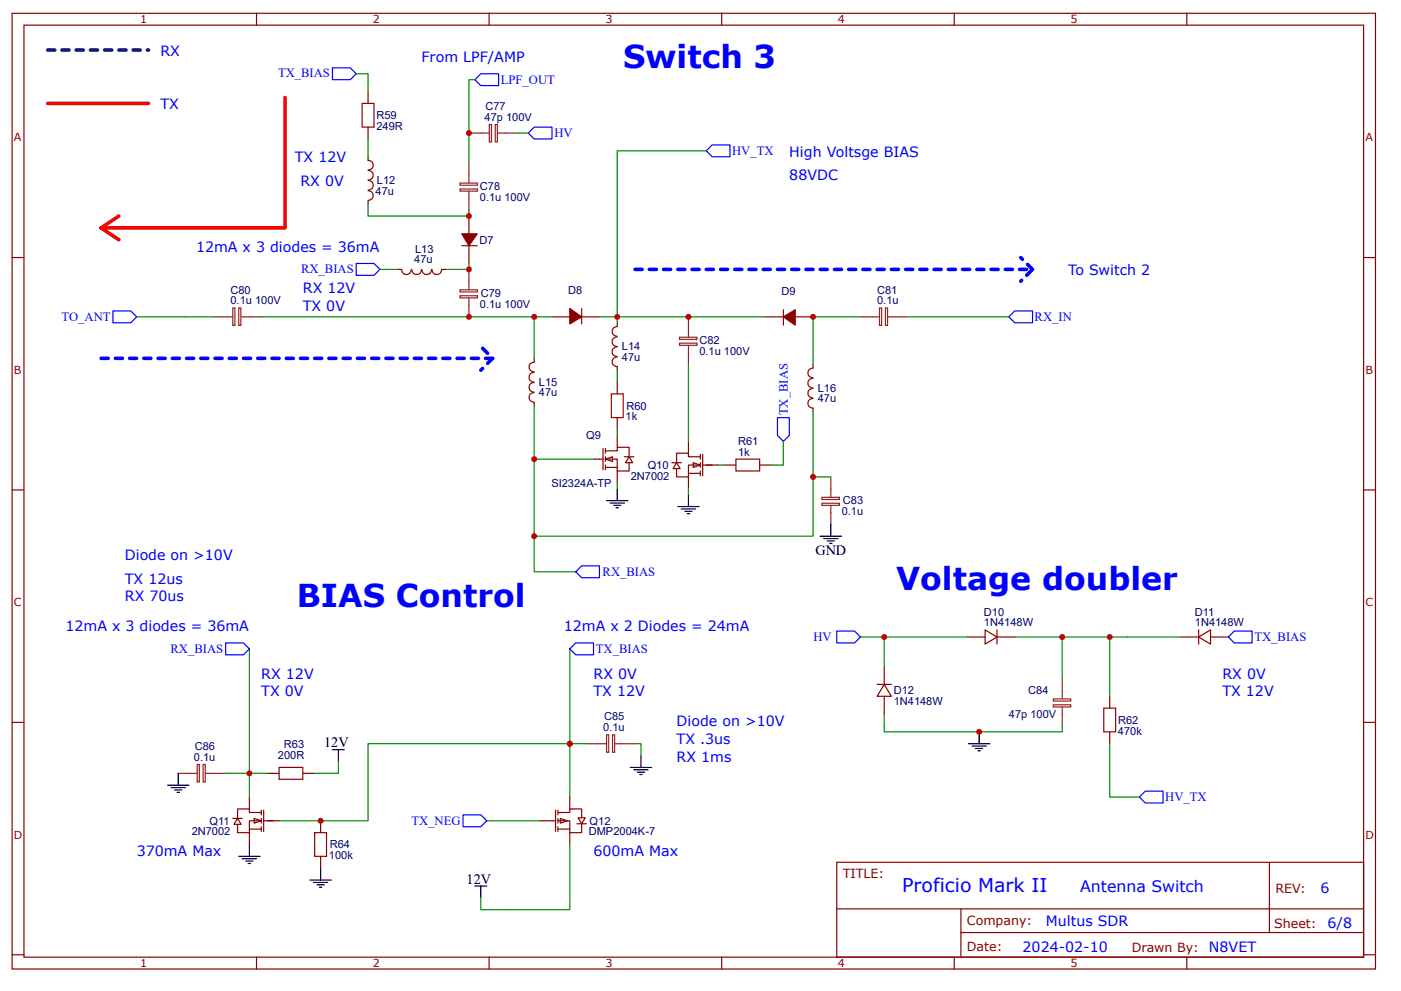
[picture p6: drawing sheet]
<svg xmlns="http://www.w3.org/2000/svg" width="297mm" height="210mm" viewBox="0 0 297 210" stroke-linecap="round" stroke-linejoin="round" font-family="sans-serif">
<g fill="none" stroke="#800" stroke-width=".25">
<path d="M2.6 2.8h289v202.8h-289zM5.1 5.3h284v197.8h-284zM54.4 2.8v2.5M103.7 2.8v2.5M153 2.8v2.5M202.3 2.8v2.5M251.6 2.8v2.5M2.6 54.6h2.5M289.1 54.6h2.5M2.6 104h2.5M289.1 104h2.5M2.6 153.3h2.5"/>
<path d="M289.1 153.3h2.5M56.7 164.1h2.5M64.2 164.1h2.5M68 174.1v2.6M114.5 174.1h3.3M117.8 171.9v4.5M118.3 172.4h2.5v-.8h2.5v2M118.3 174.1h2.5v2.6h2.5v-1.8M118.3 175.9h2.5M118.3 171.9v1M118.3 173.6v1M118.3 175.4v1"/>
<path d="M118.8 173.6l1.5 .5-1.5 .5zM120.8 169.1v2.5M120.8 176.7v2.5M68 181.7v2.5M177.4 182.9h111.7v20.2h-111.7zM177.4 192.8h111.6M203.7 197.9h85.3M203.7 192.8v10.1M269.1 183v14.9M2.6 202.6h2.5M54.4 203.1v2.5M103.7 203.1v2.5"/>
<path d="M153 203.1v2.5M202.3 203.1v2.5M251.6 203.1v2.5M289.1 202.6h2.5"/>
</g>
<path d="M10.1 10.6h21.4" fill="none" stroke="#009" stroke-width=".75" stroke-dasharray="1.5 1.5"/>
<path d="M10.1 21.9h21.4" fill="none" stroke="#f00" stroke-width=".75"/>
<path d="M59.2 162.8h5v2.5h-5zM66.7 176.7h2.5v5h-2.5z" fill="none" stroke="#a00000" stroke-width=".25"/>
<path d="M122.6 173.5h1.5l-.8 1.3z" fill="#fefefe" stroke="#800" stroke-width=".25"/>
<path d="M122.3 174.8h2" fill="none" stroke="#800" stroke-width=".25"/>
<g fill="#fefefe" stroke="#800" stroke-width=".25">
<path d="M53.9 173.6l1.5 .5-1.5 .5z"/>
<path d="M50.4 173.6l.7 1.3h-1.5z"/>
</g>
<g fill="none" stroke="#800" stroke-width=".25">
<path d="M78 33.3v.7M78.1 34a1 1 0 0 1 1 1 1 1 0 0 1-1 1M78.1 36.2a1 1 0 0 1 1 1 1 1 0 0 1-1 1M78.1 38.3a1 1 0 0 1 1 1 1 1 0 0 1-1 1M78 42.6v.7M78.1 40.5a1 1 0 0 1 1 1 1 1 0 0 1-1 1M97.9 52.1h3.3M99.4 45.8v3.8M99.4 52.1v3.8M113.2 79a1 1 0 0 0-1 1 1 1 0 0 0 1 1M113.2 76.9a1 1 0 0 0-1 1 1 1 0 0 0 1 1M113.3 76v.8"/>
<path d="M117 67.2h3.8M123.3 67.2h3.8M123.3 65.5v3.2M130.9 75.8a1 1 0 0 0-1.1 1 1 1 0 0 0 1.1 1M130.9 73.6a1 1 0 0 0-1.1 1 1 1 0 0 0 1.1 1M130.9 71.5a1 1 0 0 0-1.1 1 1 1 0 0 0 1.1 1M130.9 69.3a1 1 0 0 0-1.1 1 1 1 0 0 0 1.1 1M130.9 68.5v.7M130.9 77.8v.7M162.3 67.2h3.8M166.1 65.7v3.3M168.6 67.2h3.8"/>
<path d="M172.4 78.1a1 1 0 0 0-1.1 1 1 1 0 0 0 1.1 1M172.4 77.3v.7M113.2 81.2a1 1 0 0 0-1 1 1 1 0 0 0 1 1M113.2 83.3a1 1 0 0 0-1 1 1 1 0 0 0 1 1M113.3 85.3v.8M172.4 84.6a1 1 0 0 0-1.1 1 1 1 0 0 0 1.1 1M172.4 82.4a1 1 0 0 0-1.1 1 1 1 0 0 0 1.1 1M172.4 80.3a1 1 0 0 0-1.1 1 1 1 0 0 0 1.1 1M172.4 86.6v.7M205.1 135.1h3.8M208.9 133.6l2.5 1.5-2.5 1.6zM211.4 135.1h3.7"/>
<path d="M211.4 133.6v3.1M250.4 135.1h3.7M254.1 135.1l2.6-1.5v3.1zM254.1 133.6v3.1M256.7 135.1h3.7M186 145.2h3M187.5 145.2l1.5 2.5h-3zM187.5 141.4v3.8M187.5 147.7v3.8M235.3 147.7v2.5M235.3 155.3v2.5M49.4 173.6h2"/>
<path d="M52.9 175.9h2.5M52.9 169.1v2.5M52.9 176.7v2.5M55.4 172.4h-2.5v-.8h-2.5v2M55.4 174.1h-2.5v2.6h-2.5v-1.8M55.4 171.9v1M55.4 173.6v1M55.4 175.4v1M55.9 171.9v4.5M55.9 174.1h3.3"/>
</g>
<g fill="none" stroke="#8d2323" stroke-width=".25">
<path d="M97.5 38.8h3.7v.5h-3.7zM99.4 34.5v4.3M97.5 40.1h3.7v.5h-3.7zM99.4 40.6v4M99.4 57.2v4.2M97.5 61.5h3.7v.4h-3.7zM97.5 62.7h3.7v.5h-3.7zM99.4 63.2v4M182.4 67.2h4.1M186.5 65.3h.4v3.7h-.4zM187.7 65.3h.5v3.7h-.5zM188.2 67.2h4.3"/>
<path d="M124.6 157.8h4M128.6 155.9h.5v3.7h-.5zM129.9 155.9h.4v3.7h-.4zM130.4 157.8h4.2M223.3 148.3h3.7v.4h-3.7zM223.3 149.5h3.7v.5h-3.7zM225.2 144v4.2M225.2 150v4M37.8 164.1h4M41.8 162.2h.5v3.7h-.5zM43.1 162.2h.4v3.7h-.4zM43.6 164.1h4.2"/>
</g>
<g fill="none" stroke="#080" stroke-width=".25">
<path d="M100.7 16.9h-1.3v17.6M192.5 67.2h21.4M113.3 86.1v27.7h59.1v-26.5M113.3 113.8v7.5h8.8M52.9 137.7v26.4h-5.1M120.8 137.7v20.1h3.8M182.4 135.1h22.7M187.5 135.1v6.3M215.1 135.1h35.3M235.3 135.1v12.6M134.6 157.8h1.3v2.5M187.5 151.5v3.8h37.7v-1.3"/>
<path d="M235.3 157.8v11.3h6.3M56.7 164.1h-3.8v5M71.7 161.6v2.5h-5M103.2 174.1h11.3M120.8 179.2v13.8h-18.9v-2.5M120.8 169.1v-11.3h-42.8v16.3h-18.8"/>
</g>
<path d="M70.5 14.4h3.8l1.2 1.2-1.2 1.3h-3.8zM101.9 15.6h3.8v2.6h-3.8l-1.2-1.3zM151 30.7h3.8v2.6h-3.8l-1.3-1.3zM23.9 66h3.8l1.3 1.2-1.3 1.3h-3.8zM215.1 66h3.8v2.5h-3.8l-1.2-1.3zM47.8 136.4h3.8l1.3 1.3-1.3 1.2h-3.8zM120.8 137.7l1.3-1.3h3.7v2.5h-3.7zM123.3 120.1h3.8v2.5h-3.8l-1.2-1.3zM177.4 133.9h3.8l1.2 1.2-1.2 1.3h-3.8zM260.4 135.1l1.3-1.2h3.8v2.5h-3.8zM98.2 172.9h3.7l1.3 1.2-1.3 1.3h-3.7zM241.6 169.1l1.2-1.2h3.8v2.5h-3.8z" fill="none" stroke="#00f" stroke-width=".25"/>
<g fill="none" stroke="#000" stroke-width=".25">
<path d="M70.5 159h2.5M71.7 159v2.6M205.3 157.8h4.6M206.1 158.3h3M206.8 158.8h1.6M207.3 159.3h.6M207.6 155.3v2.5M35.5 166.6h4.5M36.3 167.1h3M37 167.6h1.5M37.5 168.1h.5M37.8 164.1v2.5"/>
<path d="M52.9 179.2v2.5M133.6 162.8h4.6M134.4 163.3h3M135.1 163.8h1.6M135.6 164.3h.6M135.9 160.3v2.5M50.6 181.7h4.5M51.4 182.2h3M52.1 182.7h1.5M52.6 183.2h.5M65.7 186.7h4.5M66.5 187.2h3"/>
<path d="M67.2 187.7h1.5M67.7 188.2h.5M68 184.2v2.5M100.7 188h2.5M101.9 188v2.5"/>
</g>
<g fill="#800" stroke="#800" stroke-width=".25">
<path d="M97.9 49.6h3.3l-1.8 2.5z"/>
<path d="M120.8 65.5l2.5 1.7-2.5 1.5z"/>
<path d="M166.1 67.2l2.5-1.5v3.3z"/>
</g>
<path d="M234 150.2h2.5v5.1h-2.5z" fill="none" stroke="#a00000" stroke-width=".25"/>
<g fill="#fefefe" stroke="#800" stroke-width=".25">
<path d="M128.4 97.4l1.5-.5v1z"/>
<path d="M133.4 96.9l.7 1.3h-1.5z"/>
</g>
<g fill="none" stroke="#800" stroke-width=".25">
<path d="M84.3 57.2h.8M85.2 57.2a1 1 0 0 0 1 1 1 1 0 0 0 1-1M87.3 57.2a1 1 0 0 0 1 1.1 1 1 0 0 0 1-1.1M89.5 57.2a1 1 0 0 0 1 1.1 1 1 0 0 0 1-1.1M91.6 57.2a1 1 0 0 0 1 1 1 1 0 0 0 1-1M93.6 57.2h.8M125.8 97.4h2.1M127.9 95.1v4.6M128.4 95.7h2.5v-.8h2.5v2M128.4 97.4h2.5v2.5h2.5v-1.7M128.4 99.2h2.5M128.4 95.1v1.1"/>
<path d="M128.4 96.9v1M128.4 98.7v1M130.9 92.4v2.5M130.9 99.9v2.5M132.4 96.9h2"/>
</g>
<path d="M128.6 106.2h4.5M129.4 106.7h3M130.1 107.2h1.5M130.6 107.7h.5M130.9 103.7v2.5" fill="none" stroke="#000" stroke-width=".25"/>
<g fill="none" stroke="#080" stroke-width=".25">
<path d="M109.5 28.2h2.5M149.7 32h-18.8v36.5M78 43.3v2.5h21.4v-1.2M80.6 57.2h3.7M99.4 55.9v1.3h-5M29 67.2h16.3M55.4 67.2h61.6M113.3 67.2v8.8M127.1 67.2h35.2M182.4 67.2h-10v10.1M113.3 97.4h12.5M130.9 102.4v1.3"/>
<path d="M225.2 135.1v8.9"/>
</g>
<path d="M99.4 28.2h4.3M103.7 26.4h.5v3.7h-.5zM105 26.4h.5v3.7h-.5zM105.5 28.2h4M45.3 67.2h4.1M49.4 65.3h.4v3.7h-.4zM50.6 65.3h.5v3.7h-.5zM51.1 67.2h4.3M144.1 71.6h3.7v.4h-3.7zM144.1 72.8h3.7v.5h-3.7zM146 67.2v4.3M146 73.3v4" fill="none" stroke="#8d2323" stroke-width=".25"/>
<path d="M113.3 27h3.7v2.5h-3.7l-1.3-1.3zM75.5 55.9h3.8l1.3 1.3-1.3 1.2h-3.8z" fill="none" stroke="#00f" stroke-width=".25"/>
<g fill="#fefefe" stroke="#800" stroke-width=".25">
<path d="M147 98.2l1.5 .5-1.5 .5z"/>
<path d="M143.4 98.2l.8 1.2h-1.5z"/>
</g>
<g fill="none" stroke="#800" stroke-width=".25">
<path d="M78 19.4v2.5M78 27v2.5M130.9 81.1v2.5M130.9 88.6v2.5M142.4 98.2h2.1M146 93.6v2.6M148.5 96.9h-2.5v-.7h-2.6v2M148.5 98.7h-2.5v2.5h-2.6v-1.8M148.5 96.4v1M148.5 98.2v1M148.5 99.9v1M149 96.4v4.5"/>
<path d="M149 98.7h3.3M153.5 98.7h2.5M161.1 98.7h2.5M146 100.4h2.5M146 101.2v2.5"/>
</g>
<path d="M143.7 107.5h4.5M144.5 108h3M145.2 108.5h1.5M145.7 109h.5M146 105v2.5M173.9 113.8h4.5M174.6 114.3h3.1M175.4 114.8h1.5M175.9 115.3h.5M176.2 111.2v2.6" fill="none" stroke="#000" stroke-width=".25"/>
<path d="M76.8 21.9h2.5v5.1h-2.5zM129.6 83.6h2.5v5h-2.5zM156 97.4h5.1v2.5h-5.1z" fill="none" stroke="#a00000" stroke-width=".25"/>
<path d="M75.5 15.6h2.5v3.8M78 29.5v3.8M130.9 78.5v2.6M146 77.3v16.3M130.9 91.1v1.3M152.3 98.7h1.2M166.1 93.6v5.1h-2.5M146 103.7v1.3M172.4 101.2h3.8" fill="none" stroke="#080" stroke-width=".25"/>
<path d="M164.8 88.6h2.5v3.8l-1.2 1.2-1.3-1.2z" fill="none" stroke="#00f" stroke-width=".25"/>
<path d="M174.3 105.5h3.7v.5h-3.7zM174.3 106.8h3.7v.4h-3.7zM176.2 101.2v4.3M176.2 107.2v4" fill="none" stroke="#8d2323" stroke-width=".25"/>
<path d="M60.4 20.7v27.7h-39M21.4 48.4l3.8 2.5M25.2 45.8l-3.8 2.6" fill="none" stroke="#f00" stroke-width=".75"/>
<path d="M134.6 57.2h84.3l-2.5 2.5M218.9 57.2l-2.5-2.6M21.4 76h83.1l-2.6-2.5M104.5 76l-2.6 2.5" fill="none" stroke="#00f" stroke-width=".75" stroke-dasharray="1.5 1.5"/>
<g fill="#c00">
<circle cx="120.8" cy="157.8" r=".63"/>
<circle cx="52.9" cy="164.1" r=".63"/>
<circle cx="68" cy="174.1" r=".63"/>
<circle cx="113.3" cy="113.8" r=".63"/>
<circle cx="235.3" cy="135.1" r=".63"/>
<circle cx="187.5" cy="135.1" r=".63"/>
<circle cx="99.4" cy="67.2" r=".63"/>
<circle cx="99.4" cy="45.8" r=".63"/>
<circle cx="99.4" cy="57.2" r=".63"/>
<circle cx="130.9" cy="67.2" r=".63"/>
<circle cx="113.3" cy="67.2" r=".63"/>
<circle cx="113.3" cy="97.4" r=".63"/>
<circle cx="99.4" cy="28.2" r=".63"/>
<circle cx="172.4" cy="67.2" r=".63"/>
<circle cx="207.6" cy="155.3" r=".63"/>
<circle cx="225.2" cy="135.1" r=".63"/>
<circle cx="146" cy="67.2" r=".63"/>
<circle cx="172.4" cy="101.2" r=".63"/>
</g>
<g font-size="6.7" fill="#00f">
<text x="132.1" y="14.4">Switch 3</text>
<text x="190" y="125.1">Voltage doubler</text>
<text x="62.9" y="128.9">BIAS Control</text>
</g>
<text font-size="4" fill="#00f" x="191.2" y="189.2">Proficio Mark II</text>
<text font-size="3.4" fill="#00f" x="229" y="189.2">Antenna Switch</text>
<g font-size="3" fill="#00f">
<text x="34" y="11.9">RX</text>
<text x="89.4" y="13.1">From LPF/AMP</text>
<text x="34" y="23.2">TX</text>
<text x="62.5" y="34.4">TX 12V</text>
<text x="167.3" y="33.3">High Voltsge BIAS</text>
<text x="63.7" y="39.5">RX 0V</text>
<text x="167.3" y="38.3">88VDC</text>
<text x="41.6" y="53.4">12mA x 3 diodes = 36mA</text>
<text x="226.5" y="58.4">To Switch 2</text>
<text x="64.2" y="62.2">RX 12V</text>
<text x="64.2" y="66">TX 0V</text>
<text x="26.5" y="118.8">Diode on &gt;10V</text>
<text x="26.5" y="123.8">TX 12us</text>
<text x="26.5" y="127.6">RX 70us</text>
<text x="13.9" y="133.9">12mA x 3 diodes = 36mA</text>
<text x="119.5" y="133.9">12mA x 2 Diodes = 24mA</text>
<text x="55.4" y="144">RX 12V</text>
<text x="125.8" y="144">RX 0V</text>
<text x="259.2" y="144">RX 0V</text>
<text x="55.4" y="147.7">TX 0V</text>
<text x="125.8" y="147.7">TX 12V</text>
<text x="259.2" y="147.7">TX 12V</text>
<text x="143.4" y="154">Diode on &gt;10V</text>
<text x="143.4" y="161.6">RX 1ms</text>
<text x="143.4" y="157.8">TX .3us</text>
<text x="29" y="181.7">370mA Max</text>
<text x="125.8" y="181.7">600mA Max</text>
<text x="280" y="189.6">6</text>
<text x="221.8" y="196.4">Multus SDR</text>
<text x="281.5" y="196.9">6/8</text>
<text x="216.8" y="201.9">2024-02-10</text>
<text x="256.3" y="201.9">N8VET</text>
</g>
<g font-size="3">
<text x="172.9" y="117.8">GND</text>
<text x="68.7" y="158.5">12V</text>
<text x="98.9" y="187.5">12V</text>
</g>
<g font-size="2.7" fill="#00f">
<text x="58.9" y="16.4">TX_BIAS</text>
<text x="106.2" y="17.9">LPF_OUT</text>
<text x="117.5" y="29.1">HV</text>
<text x="155.2" y="32.9">HV_TX</text>
<text x="63.8" y="58">RX_BIAS</text>
<text x="13.1" y="68.1">TO_ANT</text>
<text x="219.4" y="68.1">RX_IN</text>
<text x="167" y="88.1" transform="rotate(-90 167 88.1)">TX_BIAS</text>
<text x="127.8" y="122.1">RX_BIAS</text>
<text x="172.5" y="136">HV</text>
<text x="266" y="136.1">TX_BIAS</text>
<text x="36.2" y="138.5">RX_BIAS</text>
<text x="126.3" y="138.6">TX_BIAS</text>
<text x="247.1" y="170">HV_TX</text>
<text x="87.2" y="175">TX_NEG</text>
</g>
<g font-size="2.7" fill="#800">
<text x="178.7" y="186.2">TITLE:</text>
<text x="270.4" y="189.6">REV:</text>
<text x="205" y="196.3">Company:</text>
<text x="270.1" y="196.8">Sheet:</text>
<text x="205" y="201.8">Date:</text>
<text x="240" y="201.9">Drawn By:</text>
</g>
<g font-size="2.3" fill="#800">
<text x="29.7" y="5">1</text>
<text x="79" y="5">2</text>
<text x="128.4" y="5">3</text>
<text x="177.7" y="5">4</text>
<text x="227" y="5">5</text>
<text x="2.9" y="30">A</text>
<text x="289.5" y="30">A</text>
<text x="2.9" y="79.3">B</text>
<text x="289.5" y="79.3">B</text>
<text x="2.9" y="128.6">C</text>
<text x="289.5" y="128.6">C</text>
<text x="2.9" y="177.9">D</text>
<text x="289.5" y="177.9">D</text>
<text x="29.7" y="205.2">1</text>
<text x="79" y="205.2">2</text>
<text x="128.4" y="205.2">3</text>
<text x="177.7" y="205.2">4</text>
<text x="227" y="205.2">5</text>
</g>
<g font-size="2.3" fill="#000080">
<text x="102.9" y="23.4">C77</text>
<text x="79.8" y="27.6">249R</text>
<text x="79.8" y="25.3">R59</text>
<text x="102.7" y="25.7">47p 100V</text>
<text x="79.6" y="41.4">47u</text>
<text x="79.9" y="39">L12</text>
<text x="101.7" y="40.3">C78</text>
<text x="101.7" y="42.6">0.1u 100V</text>
<text x="88" y="53.6">L13</text>
<text x="101.7" y="51.7">D7</text>
<text x="87.8" y="55.9">47u</text>
<text x="48.9" y="64.6">0.1u 100V</text>
<text x="48.9" y="62.3">C80</text>
<text x="101.7" y="65.3">0.1u 100V</text>
<text x="101.9" y="63">C79</text>
<text x="120.4" y="62.4">D8</text>
<text x="165.7" y="62.7">D9</text>
<text x="186" y="64.6">0.1u</text>
<text x="186" y="62.3">C81</text>
<text x="131.9" y="76.5">47u</text>
<text x="131.9" y="74.3">L14</text>
<text x="148.3" y="75.4">0.1u 100V</text>
<text x="148.3" y="73.1">C82</text>
<text x="114.3" y="81.8">L15</text>
<text x="173.4" y="83.1">L16</text>
<text x="114.3" y="84.1">47u</text>
<text x="132.6" y="89.2">1k</text>
<text x="132.8" y="86.9">R60</text>
<text x="173.4" y="85.3">47u</text>
<text x="124.3" y="93.2">Q9</text>
<text x="156.5" y="94.4">R61</text>
<text x="133.7" y="101.8">2N7002</text>
<text x="137.3" y="99.5">Q10</text>
<text x="156.5" y="96.7">1k</text>
<text x="116.9" y="103.3">SI2324A-TP</text>
<text x="178.7" y="107">C83</text>
<text x="178.5" y="109.2">0.1u</text>
<text x="208.6" y="130.6">D10</text>
<text x="253.3" y="130.6">D11</text>
<text x="208.6" y="132.9">1N4148W</text>
<text x="253.3" y="132.9">1N4148W</text>
<text x="189.5" y="149.5">1N4148W</text>
<text x="189.5" y="147.2">D12</text>
<text x="218" y="147.3">C84</text>
<text x="127.9" y="155.1">0.1u</text>
<text x="128.1" y="152.9">C85</text>
<text x="213.9" y="152.3">47p 100V</text>
<text x="237" y="155.9">470k</text>
<text x="237" y="153.6">R62</text>
<text x="41.1" y="161.4">0.1u</text>
<text x="41.3" y="159.1">C86</text>
<text x="58.9" y="161.1">200R</text>
<text x="60.2" y="158.6">R63</text>
<text x="40.6" y="177.3">2N7002</text>
<text x="44.4" y="175">Q11</text>
<text x="69.9" y="180">R64</text>
<text x="124.8" y="177.3">DMP2004K-7</text>
<text x="125" y="175">Q12</text>
<text x="69.7" y="182.3">100k</text>
</g>
</svg>
